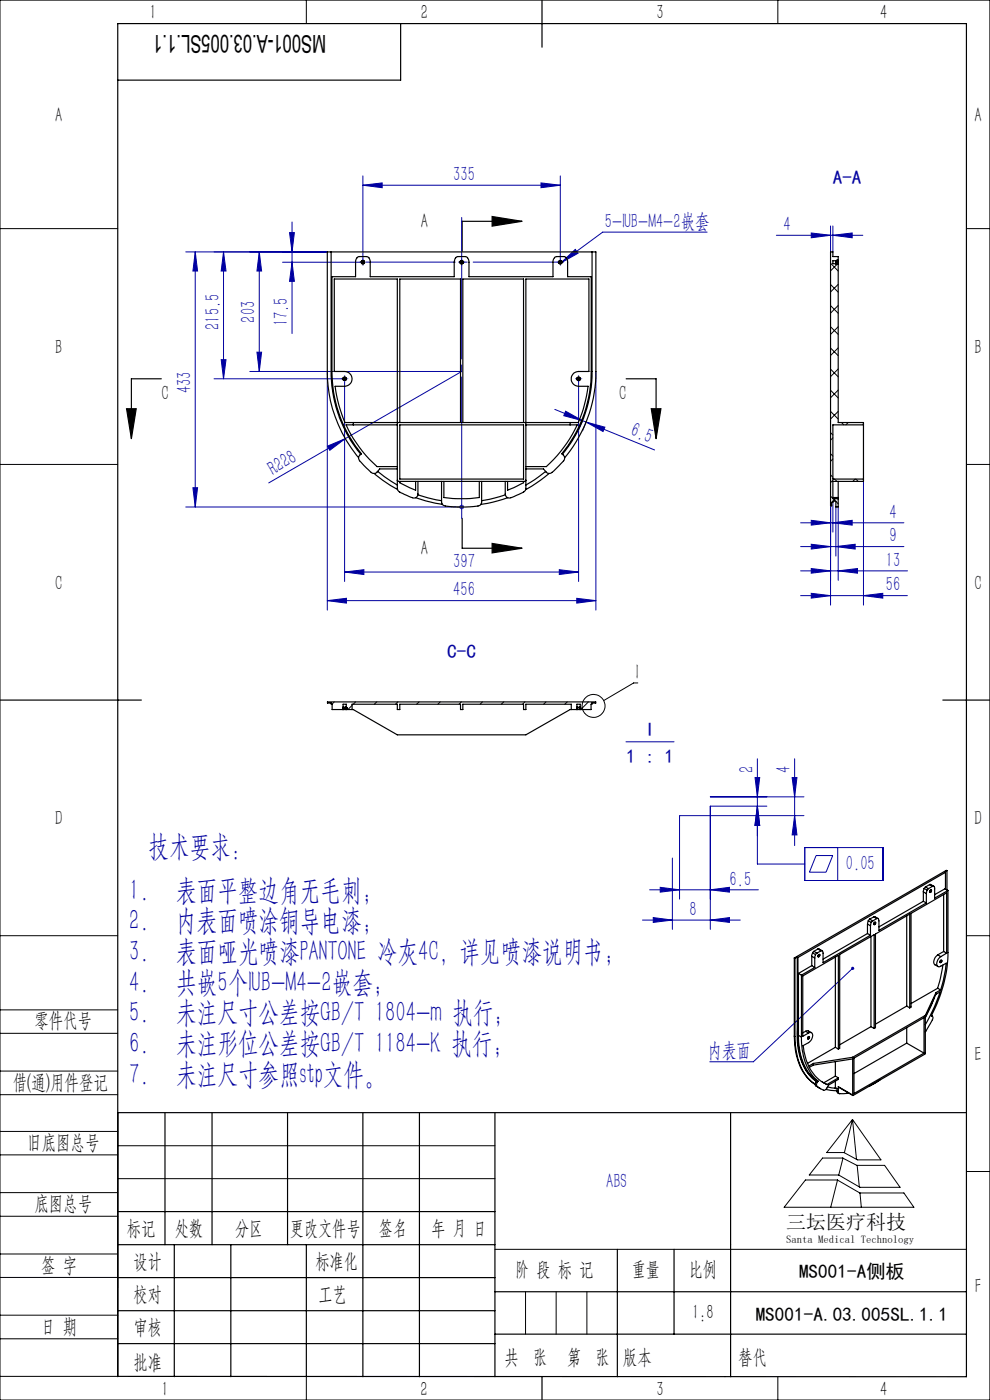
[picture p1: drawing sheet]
<svg xmlns="http://www.w3.org/2000/svg" width="210mm" height="297mm" viewBox="0 0 210 297" stroke-linecap="round" stroke-linejoin="round" font-family="sans-serif">
<g fill="none" stroke="#0000a0" stroke-width=".21">
<path d="M77 39.3l4.1-.5v1zM77 37.3v18.6M77 39.3h41.9M114.8 38.8l4.1 .5-4.1 .5zM118.9 37.3v18.6M39.4 53.4h30M41.4 53.4l.5 4.1h-1zM41.4 53.4v54.2M47.4 53.4l.5 4.1h-1zM47.4 53.4v27M55 53.4l.5 4.1h-1zM55 53.4v25.4"/>
<path d="M59.9 55.6h17.4M61.4 49.4h1l-.5 4zM61.9 55.6l.5 4.1h-1zM61.9 47.1v23.7M97.6 55.6h.6M97.9 55.3v.6M118.5 55.6h.7M119 55.7l3-2.8 .6 .8zM150 49.2h-22.2l-8.8 6.5M164.7 49.9h18.3M172.1 49.4l4.1 .5-4.1 .5zM176.2 47.9v5.5"/>
<path d="M176.7 49.9l4.1-.5v1zM176.7 47.9v5.5M46.9 76.3h1l-.5 4.1zM53 78.8h44.9l-24.7 14.3M54.5 74.7h1l-.5 4.1zM69.4 78.8v50.6M126.4 78.8v50.6M45.4 80.4h27.1M69.5 94.6l3.7-1.5-3.2 2.4zM72.8 80.4h.6M73.1 80.1v.6M73.1 81v42.4"/>
<path d="M73.2 93.1l-16.2 9.3M117.7 86.9l5.9 2.3M120 87.2l3.6 2-4-1zM122.4 80.4h.6M122.7 80.1v43.3M123.6 89.2l-.8 1.9M123.6 89.2l.7 .3M124.3 89.5l4 1.1-.4 .9zM124.3 89.5l-.7 1.9M124.3 89.5l14.6 6M39.4 107.6h59M40.9 103.5h1l-.5 4.1z"/>
<path d="M97.6 107.2l.7 .7M97.9 107.1v1M98.3 107.2l-.7 .7M169.8 116h21.9M169.8 110.9h21.9M172.1 115.5l4.1 .5-4.1 .5zM172.1 110.4l4.1 .5-4.1 .5zM176.2 107.3v21.1M176.7 110.9l4.1-.5v1zM176.7 106.6v6.3M177.3 116l4.1-.5v1zM177.3 107.6v10.4"/>
<path d="M177.8 107.6v15.5M183.2 102.1v26.3M69.4 127.4l4.1-.5v1zM69.4 127.4h57M73.1 121.4l4.1-.5v1zM73.1 121.4h49.6M118.6 120.9l4.1 .5-4.1 .5zM122.3 126.9l4.1 .5-4.1 .5zM169.8 126.4h22.7M169.8 121.1h22.7M172.1 125.9l4.1 .5-4.1 .5zM172.1 120.6l4.1 .5-4.1 .5z"/>
<path d="M177.8 121.1l4.1-.5v1zM183.2 126.4l4.1-.5v1zM132.8 157.4h10.2M150.7 169h19.8M160.2 165h.9l-.4 4zM160.7 171l.4 4.1h-1zM160.7 161v22.3h10M162.7 171h-12v26.2M168 165h1.1l-.5 4zM168.6 173l.5 4.1h-1.1zM168.6 161v18.4M170.5 173h-26.4v17.7"/>
<path d="M170.7 179.8h16.6v7h-16.6zM177.7 179.8v7M136.3 195.2h20.7M137.8 188.8h23.1M138.6 194.7l4 .5-4 .5zM140.1 188.2l4 .6-4 .5zM142.6 182v15.2M150.7 188.8l4-.6v1.1zM150.7 195.2l4-.5v1zM173.1 181.5h3.5l-1.4 3.5h-3.5zM180.9 205.4l-21.1 19.8h-9.2"/>
</g>
<g fill="none" stroke="#000" stroke-width=".21">
<path d="M0 0h210v297h-210zM65 0v5M165 0v5M0 48.5h25M205 48.5h5M0 98.5h25M205 98.5h5M135.3 144.9h-.9l-6.3 3.7M0 198.5h25M205 198.5h5M0 214.2h25M0 219.2h25"/>
<path d="M0 232.2h25M0 227.2h25M25 236v56h-25M180.8 237.5l6.1 8.6h-5l-2.9-1.6h-3.6zM180.8 237.5l-1.7 7M180.8 237.5l.9 8.5M0 245h25M0 240h25M0 258h25M0 253h25M25 243.1h80M25 250h80"/>
<path d="M170.9 250.3h6.7l4.8 2.8h9.3l2.2 3h-27.6zM174.5 245.7h4.3l3 1.5h5.8l3.3 4.7h-8.5l-4.5-2.6h-6.2zM177.7 250.3l-1.5 5.8M178.8 245.7l-.9 3.6M181.8 247.2l.5 4.6M182.4 253.1l.3 3M205 248.5h5M0 271h25M0 266h25M0 279h25M105 265h100M111.5 274v9"/>
<path d="M118 274v9M124.5 274v9M0 284h25M65 292.1v4.9M153.7 292h.1M165 292v5"/>
<circle cx="125.9" cy="149.8" r="2.45"/>
</g>
<g fill="none" stroke="#000" stroke-width=".25">
<path d="M85 5v12h-60M115 0v10M104.4 45.9l6.3 1.1-6.3 1zM110.7 47h-12.7v6.3M26.8 86.7h2.1l-1 6.4zM34.2 80.4h-6.3v12.7M132.8 80.4h6.4v12.7M138.1 86.7h2.1l-1 6.4zM98 110v6.3h12.7M104.4 115.3l6.3 1-6.3 1zM0 148.5h30M200 148.5h10"/>
<path d="M25 236h180M35 236v28.1M45 236v28.1M61 236v28.1M77 236v56.1M89 236v56.1M105 236v56.1M155 236v56.1M25 257h80M25 264.1h80M25 271h80M25 278.1h80"/>
<path d="M37 264.1v28M49 264.1v28M65 264.1v28M105 274h100M131 265v27.1M143 265v18M25 292l180 .1v-287.1h-180v287.1M25 285h80M105 283h100M115 292v5"/>
</g>
<g fill="none" stroke="#0000a0" stroke-width=".21" stroke-dasharray="30.5 1.3 1.3 1.3">
<path d="M76.4 55.6h-.1M77 55v-.1M77 56.2v.1M97.3 55.6h.1M97.9 55v-.1M97.9 56.2v.1M98.6 55.6h.1M118.2 55.6h.1M118.9 55v-.1M118.9 56.2v.1M119.5 55.6h.1M73.1 79.7h.1"/>
<path d="M122.7 79.7h.1M72.5 80.4h.1M73.1 81h.1M73.7 80.4h.1M122.1 80.4h.1M122.7 81h.1M123.4 80.4h.1"/>
</g>
<path d="M77.6 55.6h41.7" fill="none" stroke="#0000a0" stroke-width=".21" stroke-dasharray="30.5 1.3 1.3 1.3" stroke-dashoffset="11.5"/>
<path d="M97.9 46.1v63.9" fill="none" stroke="#0000a0" stroke-width=".21" stroke-dasharray="30.5 1.3 1.3 1.3" stroke-dashoffset=".5"/>
<g fill="#000">
<path d="M104.4 45.9l6.3 1.1-6.3 1zM104.4 115.3l6.3 1-6.3 1z"/>
<path d="M138.1 86.7h2.1l-1 6.4zM26.8 86.7h2.1l-1 6.4z"/>
</g>
<g fill="#0000a0">
<path d="M160.7 171l.4 4.1h-1z"/>
<path d="M69.5 94.6l3.7-1.5-3.2 2.4z"/>
<path d="M119 55.7l3-2.8 .6 .8zM180.7 205.1a.35 .35 0 0 0-.2 .5 .35 .35 0 0 0 .5 .1 .35 .35 0 0 0 .1-.5l-.2 .2 .2-.2z"/>
<path d="M40.9 103.5h1l-.5 4.1zM41.4 53.4l.5 4.1h-1z"/>
<path d="M183.2 126.4l4.1-.5v1zM172.1 125.9l4.1 .5-4.1 .5zM177.8 121.1l4.1-.5v1zM172.1 120.6l4.1 .5-4.1 .5zM177.3 116l4.1-.5v1zM172.1 115.5l4.1 .5-4.1 .5zM176.7 110.9l4.1-.5v1zM172.1 110.4l4.1 .5-4.1 .5zM176.7 49.9l4.1-.5v1zM172.1 49.4l4.1 .5-4.1 .5z"/>
<path d="M77 39.3l4.1-.5v1zM114.8 38.8l4.1 .5-4.1 .5zM73.1 121.4l4.1-.5v1zM118.6 120.9l4.1 .5-4.1 .5zM140.1 188.2l4 .6-4 .5zM150.7 188.8l4-.6v1.1zM138.6 194.7l4 .5-4 .5zM150.7 195.2l4-.5v1z"/>
<path d="M69.4 127.4l4.1-.5v1zM122.3 126.9l4.1 .5-4.1 .5z"/>
<path d="M54.5 74.7h1l-.5 4.1zM55 53.4l.5 4.1h-1zM61.9 55.6l.5 4.1h-1zM61.4 49.4h1l-.5 4zM46.9 76.3h1l-.5 4.1zM47.4 53.4l.5 4.1h-1z"/>
<path d="M168.6 173l.5 4.1h-1.1zM168 165h1.1l-.5 4zM160.7 171l.4 4.1h-.9zM160.2 165h.9l-.4 4z"/>
<path d="M120 87.2l3.6 2-4-1zM124.3 89.5l4 1.1-.4 .9z"/>
</g>
<g fill="none" stroke="#000" stroke-width=".25">
<path d="M70.2 53.4v25.8a28.2 28.2 0 0 0 1.8 9.4l.8 1.9a23.6 23.6 0 0 0 3.8 5.9M125.6 53.4v25.4a27.6 27.6 0 0 1-6.3 17.6M177.3 55.5v.3M177.3 55.5h.5M177.3 55.3v.2M177.3 55.8v.1M177.3 55.8h.5M177.3 55.3h.1M177.3 55.9l.1 .1M177.4 56h.1M177.5 55.2l-.2 .1M177.5 55.2h.1"/>
<path d="M177.5 55.2v.1M177.5 55.9v.1M177.5 55.3h.2M177.5 56h.1M177.6 56h.1M177.7 55.3h.1M177.7 56h.1M177.8 55.5v.3M177.8 55.8h.1M177.8 55.2l-.1 .1M177.8 55.4v.4M177.8 55.8v33.8h5.4v12.5h-6.5v3.7h1.1"/>
<path d="M177.8 55.4v-1h-1.1v-1h-.5v53.9h.2v-.7h.3v-.3h.6v1.3h.5v-1.8M177.8 55.4v.1M177.8 55.3h-1.1v.6h1.1M74.9 89.6v.5M76.1 97.1a28.6 28.6 0 0 1-6.7-18.3v-25.4h57v25.4a28.6 28.6 0 0 1-6.6 18.3M84.3 99.5h-3.8l-.5 .7a.99 .99 0 0 1-1.6-.3l-1.5-1.5a1.35 1.35 0 0 1-.7-1.6l.5-.5a27.4 27.4 0 0 1-6.3-17.5v-20.1h5v-3.1a1.02 1.02 0 0 1 .8-1.2h1.5a.97 .97 0 0 1 .8 1.2v3.1h17.8v-3.1a1.02 1.02 0 0 1 .9-1.2h1.5a1.02 1.02 0 0 1 .8 1.2v3.1h17.8v-3.1a1.02 1.02 0 0 1 .8-1.2h1.5a.97 .97 0 0 1 .8 1.2v3.1h5v20.1a27.3 27.3 0 0 1-6.2 17.5 1.01 1.01 0 0 1 .1 1.8l-.6 .6a4.5 4.5 0 0 1-2.2 1.7l-.5-.1-.7-.8h-3.8M84.3 90.1h-10.9a27 27 0 0 0 6.6 8.9h4.3M84.8 90.1h26.3v11.5h-26.3zM84.8 89.6v-30.4h12.9v30.4M98.2 89.6v-30.4h12.9v30.4M111.5 90.1h10.9a28.4 28.4 0 0 1-6.5 8.9h-4.4M120.9 89.6v.5"/>
<path d="M183.2 90.1h-6.5v11.5h6.5M79.4 100.4a25.1 25.1 0 0 0 4.9 3.5M80.1 100l4.2 2.9M84.3 101.9l.2 .2h26.8l.2-.2M84.8 102.1v.3l3.4 1.6v-1.9M88.2 105.6l2.1 .7 3.6 .7M88.7 102.1v2.7a.91 .91 0 0 1-.6 .8 .91 .91 0 0 1-1-.1l-1.7-.8a1.31 1.31 0 0 1-1.1-1.1v-44.4h-13.4v19.6h2.2a1.57 1.57 0 0 1 1.6 1.6 1.57 1.57 0 0 1-1.6 1.5h-2a29.1 29.1 0 0 0 2.1 7.7h49.5a29.1 29.1 0 0 0 2-7.7h-2a1.57 1.57 0 0 1-1.5-1.5 1.57 1.57 0 0 1 1.5-1.6h2.2v-19.6h-13.4v44.6a1.35 1.35 0 0 1-1.1 .9l-.3 .2a4.7 4.7 0 0 1-2.4 .7l-.3-.2-.2-.6v-2.7M88.7 104.9l2.1 .7 2.9 .6M93.7 102.1v4.4a.85 .85 0 0 0 .7 .8 21.3 21.3 0 0 0 7.4-.1l.4-.6v-4.5M94.2 102.1v3.4a28.7 28.7 0 0 0 7.5 0v-3.4M107.2 105l-3.4 .9-1.6 .3M107.7 102.1v1.9l3.4-1.6v-.3"/>
<path d="M107.7 105.6l-3.2 .9-2.5 .5M115.7 100l-2.2 1.7-2 1.2M116.5 100.4l-1.8 1.5-3.2 2M176.7 105.5h1.1M177.8 105.5v.3M177.8 102.1v3.4M72.7 150.4h.1M72.7 150.3v.1M72.7 150.2v.1M72.7 150.2h.1M72.7 150.4v.1M72.8 150.1l-.1 .1"/>
<path d="M72.8 150.5v-1.1h.6v1.1M72.8 150h.1M72.8 150.5h.5M72.8 150.5h-2.4v-1.1h-.1v-.2h-.8v-.3h56.9v.3h-.8v.2h-.2v1.1h-2.4M72.9 150.5h.4M72.9 150h.4M72.9 150v.5M72.9 150.5h-.1M73.3 150h.1M73.3 150.5h.1M73.3 150v.5M73.3 150.5h1.6l9.4 5.4h27.2l9.4-5.4h1.6"/>
<path d="M73.4 150.1h.1M73.4 150.2h.1M73.5 150.2h.1M73.5 150.4h.1M73.5 150.2v.1M73.5 150.1v.1M73.5 150.1h.1M73.5 150.3v.2M74.7 150.5v-1.1h9.6v1.1h.5v-1.1h12.9v1.1h.5v-1.1h12.9v1.1h.4v-1.1h9.7v1.1M122.3 150.4v.1M122.3 150.2v.1M122.3 150.3v.1"/>
<path d="M122.4 150.2h.1M122.4 150.5v-1.1h.7v1.1M122.4 150.1v.1M122.4 150h.1M122.5 150.5h.5M122.5 150.5h.4M122.5 150h.4M122.5 150v.5M122.5 150.5h.1M122.9 150l.2 .2M122.9 150.5h.1M122.9 150v.5"/>
<path d="M123.1 150.2h.1M123.1 150.4h.1M123.1 150.2v.1M123.1 150.3v.2M184 196v2M184 198l-9.4 5.5M184 198l.6 .4M184 196l.6 .4M184.2 195.3l-.2 .7M184.2 195.3l.6 .4M184.5 195l-.3 .3M184.5 195l.6 .4"/>
<path d="M184.6 198.4l-10 5.8v-2a.36 .36 0 0 0-.1-.4 .36 .36 0 0 0-.4-.1M184.6 196.4v2M184.7 198.7v19.1M184.8 195.7l-.2 .7M185.1 195.4l-.3 .3M185.3 194.5l.2-.1 .7 .4M185.3 194.5l-.8 .5M185.3 194.5l.7 .4M185.4 195.8l.3-.1a.28 .28 0 0 1 0 .3 .28 .28 0 0 1-.4 .1zM185.5 195.7l.1-.1a.24 .24 0 0 1 .1 .4 .24 .24 0 0 1-.4 0zM185.5 195.8h.2l-.2 .3zM185.5 195.7l.1 .2-.2 .1"/>
<path d="M186 194.9l-.9 .5M192.3 194.3v19.1M195.9 191.2l-9.5 5.4M195.9 189.2v2M195.9 191.2l.6 .4M195.9 189.2l.6 .4M196 188.5l-.1 .7M196 188.5l.7 .3M196.3 188.2l-.3 .3M196.3 188.2l.7 .3M196.5 191.6l-10.1 5.8v-2a.36 .36 0 0 0 0-.4 .36 .36 0 0 0-.4-.1M196.5 189.6v2"/>
<path d="M196.7 188.8l-.2 .8M197 188.5l-.3 .3M197.2 187.7l.2-.1 .6 .4M197.2 187.7l-.9 .5M197.2 187.7l.6 .3M197.3 188.9l.1-.1a.24 .24 0 0 1 .1 .3 .24 .24 0 0 1-.3 .1zM197.4 188.9l.1 .2-.2 .1zM197.4 188.9v.2h-.2M197.8 188h.2l.3 .3v2.2l2.8-1.6M197.8 188l-.8 .5M200.2 189.8v12.1M200.6 185.1l-31.3 18"/>
<path d="M200.6 185.1v3.5M200.9 184.7l-.5 .3 .2 .1M200.9 184.7l-.2-.1-32.2 18.6M200.9 184.7v4.1M201.1 188.9v13.2a29.6 29.6 0 0 1-3.5 13.4h.1M201.1 188.9l-.7-.3-2.1 1.2M168.5 219.8a12.7 12.7 0 0 0 3.5 9.5l.9 .7a10.1 10.1 0 0 1-4-7.2l-.3-2.9M168.5 203.2l.1 .1M168.5 219.8l.1 .1M168.5 203.2v16.6M168.6 203.3v16.6M169.1 203.1v14.8a14.5 14.5 0 0 0 2.5 10l1.5 1.5"/>
<path d="M169.1 203.1l-.5 .2M169.1 203.1h.2M169.3 203.1v16.9a12.8 12.8 0 0 0 3.1 8.8l.7 .6M169.4 219.6a12.2 12.2 0 0 0 3.2 9.2l.6 .5M169.4 206.5v13.1M169.4 206.5l.6 .4M169.4 219.6l.6 .4M170 206.9v13.1M170.9 218.8l.4-.2 .8 .5M170.9 218.8l-.6 .3M170.9 218.8l.6 .3M171.5 219.9h.1a.26 .26 0 0 1 .1 .3 .26 .26 0 0 1-.4 .1z"/>
<path d="M171.5 220l.1 .1M171.5 219.1a.6 .6 0 0 1 .8 .1 .6 .6 0 0 1 0 .8l-.2 .6-.4 .5-1.3 .7a14.3 14.3 0 0 0 1.2 4.4l.9-.6M171.5 219.1l-1.2 .7v-12.8l7.5-4.3v19.9M172.2 202.9v2M172.2 204.9l-2.8 1.6M172.2 204.9l.6 .3M172.2 202.9l.6 .3M172.4 202.1l-.2 .8M172.4 202.1l.6 .4M172.6 201.8l-.2 .3M172.6 201.8l.7 .4M172.8 205.2l-2.8 1.7"/>
<path d="M172.8 203.2v2M173 202.5l-.2 .7M173.3 202.2l-.3 .3M173.5 201.3h.2l.7 .4M173.5 201.3l-.9 .5M173.5 201.3l.6 .4M173.6 202.6l.1-.1a.26 .26 0 0 1 .1 .3 .26 .26 0 0 1-.3 .1zM173.6 202.6h.2l-.2 .3zM173.7 202.6l.1 .1-.2 .1M173.7 202.5h.1a.22 .22 0 0 1 0 .3 .22 .22 0 0 1-.3 0zM174.1 201.7l-.8 .5M177.2 203v19.2"/>
<path d="M184.7 217.8l-6.6 3.8M184.7 217.8l.7 .4M185.4 218.2v-19.9l-7.3 4.2v19.9l-.3 .2M192.3 213.4l-6.6 3.9M192.3 213.4l.7 .4M192.3 218v3.3M193 213.8v-19.9l-7.3 4.3v19.8l-.3 .2M196.3 215.4l-.1 8.2-15.2 8.8-.1-.1M196.3 215.4l-15.4 8.9M197.6 215.5l.2 .1M197.7 215.5a.73 .73 0 0 1-.1 1.1l-1.3 2.3M198.2 211.6l-1.9 4.3"/>
<path d="M198.5 210.9l.9-.5a36.7 36.7 0 0 1-3.1 7M198.5 210.6v.3M198.5 210.6l-2.2 4.8M198.5 210.9l-2.2 4.8M198.9 209.7l-5.6 3.2M198.9 209.7l.6 .3M198.9 202.6a1.49 1.49 0 0 0-.6 2.1l.7 .3M198.9 202.6l.7 .3M199.5 203.8l.1-.1a.25 .25 0 0 1 .1 .3 .25 .25 0 0 1-.3 .1zM199.5 203.8l.1-.1a.24 .24 0 0 1 .1 .4 .24 .24 0 0 1-.3 0zM199.5 210l-1 .6M199.6 202.9a1.44 1.44 0 0 0-.6 2.2h.3l1.4-.8-.6 3.6-.6 2.1"/>
<path d="M199.6 203.8v.2h-.2M200 204.7l-.5 2.8-.6 2.2M200.2 201.9l-1.3 .7M200.2 201.9l.6 .3M200.8 202.2l-1.2 .7M200.8 202.2v-12.8l-7.5 4.4v19.8l-.3 .2M170 220a11.6 11.6 0 0 0 3.5 9.4M171.4 220.1l.1-.2a.2 .2 0 0 1 .1 .3 .2 .2 0 0 1-.3 0zM171.6 220.1l-.2 .1M172.5 226l-.8 .4a8 8 0 0 0 3.7 3.7M172.5 225.6v.4M173 230.3l1.1 .7"/>
<path d="M173 230.3l.3 .2M173.1 229.4l-.2 .5 .1 .4M173.1 229.4l.3 .2M173.4 229.6a.64 .64 0 0 0-.1 .9M173.5 229.4l-.1 .2M173.5 229.4l-.3-.2-.1 .2M174.4 229.5l.4 .2M174.8 229.7l.6 .4M175.2 231.1l2.4 .3M175.5 230.6l1.7 .3M177.1 230.9h.1M177.2 230.9h.4"/>
<path d="M177.2 225.2v3.1M177.2 229.3v1.4l.4 .2M177.2 222.2l-5.9 3.4M177.2 222.2l.6 .4M177.2 228.3l-2.4 1.4M177.2 228.3l.6 .4M177.6 231.5v.2l.4 .3M177.6 230.9v.6M177.6 231.5l.2 .2M177.8 228.7v.3l-2.1 1.2-.4 .8a.68 .68 0 0 1-1.1 0l-.9-.5M177.8 230.5l3.1 1.9M177.8 231.7l.1 .1a.38 .38 0 0 0 .6 .2h1l.4-.2"/>
<path d="M177.8 230.5v1.2M177.8 228.7l-2.4 1.4M177.8 230.5l3.1 1.8M180.9 224.3l-8.4 1.3M180.9 224.3v8M180.9 224.6l-8.4 1.4M181.2 224.5l14.8-8.6v7.5l-14.8 8.6zM186.7 229.1l-2.3 1.3M192.3 221.3l-11.1 6.4M192.3 221.3l3.7 2.1"/>
<circle cx="77" cy="55.6" r=".35"/>
<circle cx="77" cy="55.6" r=".19"/>
<circle cx="77" cy="55.6" r=".26"/>
<circle cx="77" cy="55.6" r=".39"/>
<circle cx="97.9" cy="55.6" r=".35"/>
<circle cx="97.9" cy="55.6" r=".25"/>
<circle cx="97.9" cy="55.6" r=".2"/>
<circle cx="97.9" cy="55.6" r=".38"/>
<circle cx="118.8" cy="55.6" r=".35"/>
<circle cx="118.8" cy="55.6" r=".19"/>
<circle cx="118.9" cy="55.6" r=".26"/>
<circle cx="118.9" cy="55.6" r=".39"/>
<circle cx="73.1" cy="80.4" r=".39"/>
<circle cx="73.1" cy="80.4" r=".35"/>
<circle cx="73.1" cy="80.4" r=".25"/>
<circle cx="73.1" cy="80.4" r=".21"/>
<circle cx="122.7" cy="80.4" r=".34"/>
<circle cx="122.7" cy="80.4" r=".24"/>
<circle cx="122.7" cy="80.4" r=".38"/>
<circle cx="122.7" cy="80.4" r=".2"/>
<circle cx="197.4" cy="189.1" r=".23"/>
<circle cx="199.6" cy="204" r=".15"/>
<circle cx="171.5" cy="220.2" r=".16"/>
</g>
<g fill="none" stroke="#000" stroke-width=".21">
<path d="M176.2 55.8l1.6 1.7M177.7 55.9l-1.5 1.6M177.8 55.8l-.2 .2M176.2 78.3l1.6 1.6M176.2 73.8l1.6 1.7M176.2 69.3l1.6 1.6M176.2 64.8l1.6 1.7M176.2 60.4l1.6 1.6M177.8 60.3l-1.6 1.6M177.8 64.8l-1.6 1.6M177.8 69.3l-1.6 1.6M177.8 73.8l-1.6 1.6"/>
<path d="M177.8 78.3l-1.6 1.6M176.2 96.3l.5 .5M176.2 91.8l.5 .5M176.2 87.3l1.6 1.6M176.2 82.8l1.6 1.6M176.7 92.9l-.5 .5M176.7 97.4l-.5 .5M177.8 82.8l-1.6 1.6M177.8 87.3l-1.6 1.6M178.5 89.6l.5 .5M179.9 89.6l-.5 .5M183 89.6l.2 .2"/>
<path d="M176.2 105.3l.5 .5M176.2 100.7l.5 .5M176.7 106.4l-.5 .5M176.7 105.8l.5 .5M176.9 101.6l-.7 .8M177 101.6l.6 .5M177.2 105.8l-.5 .5M177.3 106.4l.5 .5M181.4 101.6l-.5 .5M181.5 101.6l.5 .5M70.9 148.9l-.5 .5M74.7 149.6l-.9 .9"/>
<path d="M75.4 148.9l-.5 .5M79.9 148.9l-.5 .5M84.4 148.9l-.5 .5M88.9 148.9l-.5 .5M93.4 148.9l-.5 .5M97.9 148.9l-.5 .5M102.3 148.9l-.5 .5M106.9 148.9l-.6 .5M111.3 148.9l-.5 .5M115.8 148.9l-.5 .5M120.3 148.9l-.5 .5M124.8 148.9l-1.6 1.6"/>
</g>
<g font-size="6.3" fill="#0000a0">
<text x="31.5" y="181.7">技术要求：</text>
<text x="27.4" y="190.9">1.</text>
<text x="37.4" y="190.9">表面平整边角无毛刺；</text>
<text x="27.4" y="197.4">2.</text>
<text x="37.4" y="197.4">内表面喷涂铜导电漆；</text>
<text x="27.4" y="203.9">3.</text>
<text x="37.4" y="203.9">表面哑光喷漆PANTONE 冷灰4C，详见喷漆说明书；</text>
<text x="27.4" y="210.4">4.</text>
<text x="37.4" y="210.4">共嵌5个IUB-M4-2嵌套；</text>
<text x="27.4" y="216.9">5.</text>
<text x="37.4" y="216.9">未注尺寸公差按GB/T 1804-m 执行；</text>
<text x="27.4" y="223.4">6.</text>
<text x="37.4" y="223.4">未注形位公差按GB/T 1184-K 执行；</text>
<text x="27.4" y="229.9">7.</text>
<text x="37.4" y="229.9">未注尺寸参照stp文件。</text>
</g>
<text font-size="5.2" x="69.2" y="7.3" transform="rotate(-180 69.2 7.3)">MS001-A.03.005SL.1.1</text>
<g font-size="4.4">
<text x="31.7" y="4.1">1</text>
<text x="89.2" y="4.1">2</text>
<text x="139.2" y="4.1">3</text>
<text x="186.7" y="4.1">4</text>
<text x="11.7" y="25.9">A</text>
<text x="206.7" y="25.9">A</text>
<text x="89.3" y="48.4">A</text>
<text x="11.7" y="75.1">B</text>
<text x="206.7" y="75.1">B</text>
<text x="34.2" y="84.9">C</text>
<text x="131.3" y="84.9">C</text>
<text x="89.3" y="117.7">A</text>
<text x="11.7" y="125.1">C</text>
<text x="206.7" y="125.1">C</text>
<text x="134.9" y="144.1">I</text>
<text x="11.7" y="175.1">D</text>
<text x="206.7" y="175.1">D</text>
<text x="7.3" y="217.9">零件代号</text>
<text x="206.7" y="225.1">E</text>
<text x="2.7" y="231">借(通)用件登记</text>
<text x="5.8" y="243.7">旧底图总号</text>
<text x="7.3" y="256.8">底图总号</text>
<text x="26.9" y="261.9">标记</text>
<text x="37.1" y="261.9">处数</text>
<text x="49.9" y="261.9">分区</text>
<text x="61.5" y="261.9">更改文件号</text>
<text x="80.4" y="261.9">签名</text>
<text x="91.5" y="261.9">年 月 日</text>
<text x="8.7" y="269.8">签 字</text>
<text x="28.3" y="268.9">设计</text>
<text x="66.9" y="268.9">标准化</text>
<text x="109.3" y="270.8">阶 段 标 记</text>
<text x="134" y="270.8">重量</text>
<text x="146.1" y="270.8">比例</text>
<text x="206.8" y="274.4">F</text>
<text x="28.3" y="276">校对</text>
<text x="67.6" y="276">工艺</text>
<text x="146.8" y="279.8">1:8</text>
<text x="8.7" y="282.9">日 期</text>
<text x="28.4" y="283">审核</text>
<text x="28.3" y="290.4">批准</text>
<text x="107" y="289.5">共 张</text>
<text x="120.3" y="289.5">第 张</text>
<text x="132.1" y="289.5">版本</text>
<text x="156.6" y="289.5">替代</text>
<text x="34.2" y="296.1">1</text>
<text x="89.2" y="296.2">2</text>
<text x="139.2" y="296.2">3</text>
<text x="186.7" y="296.2">4</text>
</g>
<g font-size="4.4" fill="#0000a0">
<text x="96.1" y="38.4">335</text>
<text x="128.3" y="48.3">5-IUB-M4-2嵌套</text>
<text x="166.2" y="49">4</text>
<text x="46.6" y="70" transform="rotate(-90 46.6 70)">215.5</text>
<text x="54.1" y="68.4" transform="rotate(-90 54.1 68.4)">203</text>
<text x="61.1" y="69.2" transform="rotate(-90 61.1 69.2)">17.5</text>
<text x="40.6" y="83.4" transform="rotate(-90 40.6 83.4)">433</text>
<text x="133.5" y="92.3" transform="rotate(22 133.5 92.3)">6.5</text>
<text x="57.9" y="100.9" transform="rotate(-30 57.9 100.9)">R228</text>
<text x="188.7" y="110">4</text>
<text x="188.7" y="115.1">9</text>
<text x="96.1" y="120.5">397</text>
<text x="187.9" y="120.2">13</text>
<text x="187.9" y="125.5">56</text>
<text x="96.1" y="126.5">456</text>
<text x="159.8" y="164" transform="rotate(-90 159.8 164)">2</text>
<text x="167.7" y="164" transform="rotate(-90 167.7 164)">4</text>
<text x="179.4" y="184.6">0.05</text>
<text x="154.8" y="187.9">6.5</text>
<text x="146.2" y="194.3">8</text>
<text x="150.1" y="224.3">内表面</text>
<text x="128.6" y="252.1">ABS</text>
</g>
<text font-size="4.2" x="166.8" y="260.7">三坛医疗科技</text>
<g font-size="4.1" fill="#0000a0">
<text x="176.6" y="39.1">A-A</text>
<text x="94.9" y="139.6">C-C</text>
<text x="132.8" y="161.8">1 : 1</text>
<text x="136.9" y="156.2">I</text>
</g>
<g font-size="4.1">
<text x="169.5" y="271.1">MS001-A侧板</text>
<text x="160.3" y="280.2">MS001-A.03.005SL.1.1</text>
</g>
<text font-size="2.3" x="166.8" y="263.6">Santa Medical Technology</text>
</svg>
